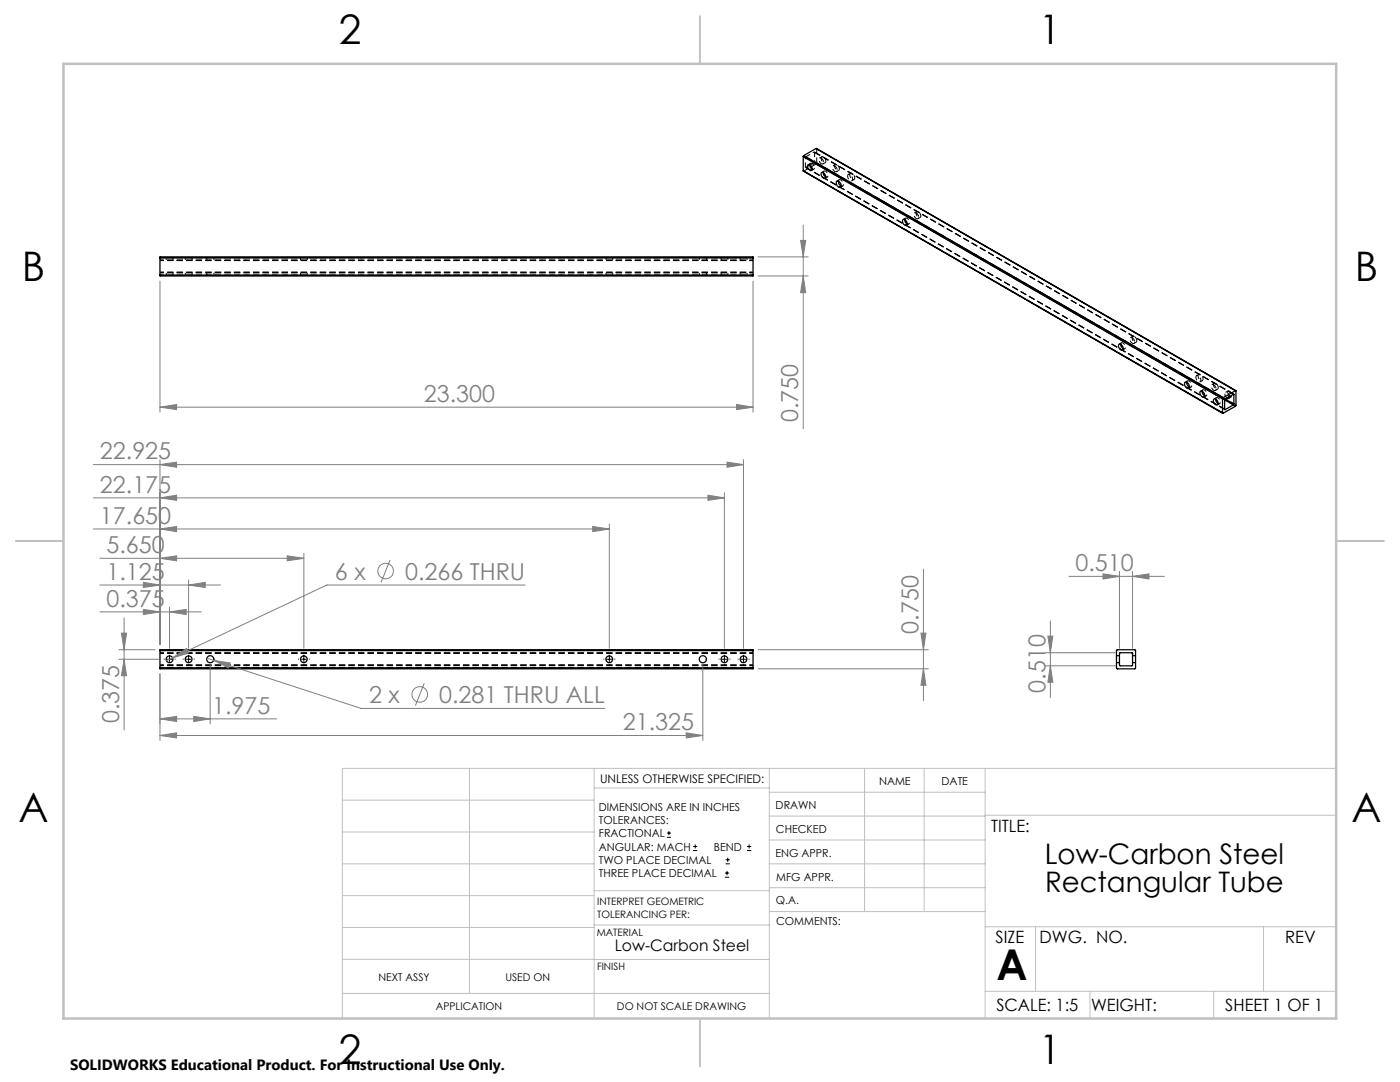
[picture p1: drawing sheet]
<svg xmlns="http://www.w3.org/2000/svg" width="279mm" height="216mm" viewBox="0 0 279 216" stroke-linecap="round" stroke-linejoin="round" font-family="sans-serif">
<g fill="none" stroke="#000" stroke-width=".2" stroke-dasharray="1.3 .6" stroke-dashoffset=".5" stroke-linecap="butt">
<path d="M160.8 33.4l.8-.4M161.7 32.9l.8-.4M150.3 52h-118.4M150.3 51.9h-118.4M150.3 54.5h-118.4M150.3 54.3h-118.4M150.3 51.4h-118.4M150.3 54.9h-118.4M150.3 130.2h-118.4M150.3 130.4h-118.4M150.3 132.8h-118.4M150.3 132.7h-118.4"/>
<path d="M150.3 133.2h-118.4M150.3 129.8h-118.4"/>
</g>
<g fill="none" stroke="#000" stroke-width=".25">
<path d="M160.3 34.1l83.7 48.4M160.3 31.3l83.7 48.3M160.3 34.1l83.7 48.3M160.3 31.3v2.8M160.4 31l-.1 .3M160.4 31l83.7 48.3M161.2 32.9a.67 .67 0 0 1 .8 .3 .67 .67 0 0 1-.1 .8 .88 .88 0 0 1-.7-1.1zM161.6 32.9l.1 .5 .4 .4M161.7 32.9l-.1 .1M162.8 29.6l83.8 48.3M162.8 29.6l83.8 48.4M162.8 29.6l-2.4 1.4"/>
<path d="M163.9 34.5a.71 .71 0 0 1 .8 .3 .71 .71 0 0 1-.1 .8 .87 .87 0 0 1-.7-1.1zM164.3 34.4l.1 .5 .4 .4M167 36.1a.77 .77 0 0 1 .8 .5 .77 .77 0 0 1-.2 .8 .84 .84 0 0 1-.6-1.3zM167.3 36.2l.1 .5 .5 .4M31.9 51.5v-.2h118.4v.2M31.9 54.9v.2h118.4v-.2M31.9 51.5v3.4M31.9 51.5h118.4M31.9 54.9h118.4M150.3 51.5v3.4M180.2 43.9a.69 .69 0 0 1 .7 .3 .69 .69 0 0 1-.1 .8 .88 .88 0 0 1-.6-1.1zM180.6 43.8l.1 .5 .3 .4"/>
<path d="M223.3 68.7a.69 .69 0 0 1 .7 .4 .69 .69 0 0 1-.1 .8 .93 .93 0 0 1-.6-1.2zM223.6 68.7l.2 .5 .4 .4M236.4 76.3a.73 .73 0 0 1 .9 .4 .73 .73 0 0 1-.1 .8 .94 .94 0 0 1-.8-1.2zM236.8 76.3l.2 .5 .4 .5M239.5 78.1a.69 .69 0 0 1 .8 .4 .69 .69 0 0 1-.1 .8 .93 .93 0 0 1-.7-1.2zM239.9 78.1l.1 .5 .4 .4M242.3 79.7a.69 .69 0 0 1 .7 .3 .69 .69 0 0 1-.1 .8 .88 .88 0 0 1-.6-1.1zM242.6 79.6l.1 .5 .4 .4M244 79.6v2.8M244.1 79.3l-.1 .3M244.4 79.8v1.9M244.4 79.8l1.8 1"/>
<path d="M244.5 79.6l-.1 .2M244.5 79.6l1.7 1M245.3 79.2h.1M245.4 79.1l-.1 .3h-.4M246.2 78.7h.1M246.2 78.7l-1.7 .9M246.2 78.7v1.9M246.6 78h.1l-.1 3-2.5 1.5-.1-.1M246.6 78l-2.5 1.3M244.4 81.7h.1M246.2 80.8l-1.7 .9M246.2 80.6v.2"/>
<path d="M31.9 129.8v-.2h118.4v.2M31.9 133.2v.3h118.4v-.3M31.9 129.8h118.4M31.9 133.2h118.4M31.9 129.8v3.4M150.3 129.8v3.4M222.8 129.7h3.8v3.7l-3.6 .1-.2-.2zM223.5 130.2l2.5 .1v2.5h-2.6v-2.4z"/>
<circle cx="33.8" cy="131.6" r=".67"/>
<circle cx="37.6" cy="131.6" r=".67"/>
<circle cx="42" cy="131.5" r=".72"/>
<circle cx="60.6" cy="131.5" r=".67"/>
<circle cx="121.6" cy="131.5" r=".67"/>
<circle cx="140.3" cy="131.5" r=".72"/>
<circle cx="144.6" cy="131.6" r=".67"/>
<circle cx="148.4" cy="131.6" r=".67"/>
</g>
<g fill="none" stroke="#000" stroke-width=".2" stroke-dasharray="1.3 .6" stroke-linecap="butt">
<path d="M160.3 34.1h.1M160.7 33.4h.1M160.8 31.3l-.1 .1M161.7 32.6l-.4 .2M162 34l.4-.2M162.5 32.5l.1-.2M162.6 30.4l-.1-.1M162.9 32.7l.1-.2M163 29.7v-.1M164 31.3l-.4 .2M164.3 32.7l.4-.2M164.4 34.1l-.4 .3"/>
<path d="M164.7 35.6l.4-.3M166.7 32.8l-.4 .3M166.9 34.3l.5-.3M167.5 35.9l-.5 .2M167.8 37.4l.4-.3M169.7 34.6l-.4 .2M170 36.1l.4-.3M33.2 51.3v.6M33.2 54.5v.6M34.5 51.9v-.6M34.5 55.1v-.6M37 51.3v.6"/>
<path d="M37 54.5v.6M38.3 51.9v-.6M38.3 55.1v-.6M41.3 51.3v.6M41.3 54.5v.6M42.7 51.9v-.6M42.7 55.1v-.6M60 51.3v.6M60 54.5v.6M61.3 51.9v-.6M61.3 55.1v-.6M120.9 51.3v.6"/>
<path d="M120.9 54.5v.6M122.3 51.9v-.6M122.3 55.1v-.6M139.6 51.3v.6M139.6 54.5v.6M141 51.9v-.6M141 55.1v-.6M143.9 51.3v.6M143.9 54.5v.6M145.3 51.9v-.6M145.3 55.1v-.6M147.7 51.3v.6"/>
<path d="M147.7 54.5v.6M149.1 51.9v-.6M149.1 55.1v-.6M180.7 43.5l-.4 .3M180.9 44.9l.5-.2M183 42.2l-.5 .3M183.2 43.6l.4-.2M223.8 68.4l-.4 .3M224 69.8l.5-.2M226.1 67.1l-.5 .3M226.3 68.5l.4-.2M237 76l-.5 .2"/>
<path d="M237.3 77.5l.4-.3M239.2 74.7l-.4 .2M239.5 76.2l.5-.3M240.1 77.8l-.5 .2M240.3 79.2l.4-.2M242.3 76.5l-.4 .2M242.6 77.9l.4-.2M242.7 79.4l-.4 .2M244.4 79.8l-81.9-47.3M244.5 79.6l-81.9-47.3M245 78l-.4 .3M245.3 79.5l.4-.3"/>
<path d="M246.2 78.7l-83.6-48.3M243 80.8l.4-.3M244.4 81.7l-83.6-48.3M222.8 132.2h.6M223.4 130.9h-.6M223.4 130.8h-.6M226 132.2h.6M226.6 130.9h-.6M226.6 130.8h-.6"/>
</g>
<g fill="none" stroke="#000" stroke-width=".2" stroke-dasharray="1.3 .6" stroke-dashoffset="-.1" stroke-linecap="butt">
<path d="M160.8 33.4l83.7 48.3M164.3 31.3a.69 .69 0 0 1 .3 1.2 .79 .79 0 0 1-.5-1.2h.2M164.4 32.4a.69 .69 0 0 0-.9-.8 .79 .79 0 0 0 .8 1.1l.1-.3M167 32.9a.69 .69 0 0 1 .3 1.1 .79 .79 0 0 1-.6-1.2l.3 .1M167.1 33.9a.69 .69 0 0 0-.9-.7 .79 .79 0 0 0 .8 1l.1-.3M183.3 42.3a.69 .69 0 0 1 .2 1.1 .79 .79 0 0 1-.5-1.2l.3 .1M183.3 43.3a.69 .69 0 0 0-.9-.7 .79 .79 0 0 0 .8 1l.1-.3M226.4 67.1a.69 .69 0 0 1 .2 1.2 .79 .79 0 0 1-.5-1.2h.3M226.4 68.2a.69 .69 0 0 0-.9-.8 .79 .79 0 0 0 .8 1.1l.1-.3M242.7 76.5a.69 .69 0 0 1 .2 1.2 .79 .79 0 0 1-.5-1.2h.3M242.7 77.6a.69 .69 0 0 0-.9-.8 .79 .79 0 0 0 .8 1.1l.1-.3M244.4 79.8l-83.7-48.4"/>
<path d="M244.5 79.6l-83.7-48.3M246.2 78.7l-83.7-48.4M246.2 78.6l-83.7-48.3M246.7 78l-83.7-48.3M244.1 82.4l-83.7-48.3M244.4 81.7l-83.7-48.3M246.6 81l-83.7-48.3M246.7 80.8l-83.7-48.3"/>
</g>
<path d="M162.1 32.6a.69 .69 0 0 1 .2 1.2h-.2M164.8 34.2a.69 .69 0 0 1 .2 1.1h-.2M181 43.6a.69 .69 0 0 1 .3 1.1h-.2M224.1 68.4a.69 .69 0 0 1 .3 1.2h-.2M240.4 77.8a.69 .69 0 0 1 .2 1.2h-.2M243.1 79.4a.69 .69 0 0 1 .2 1.2l-.2-.1M245.3 79.2a.76 .76 0 0 1-.2-1.2l.2 .1M245.3 78.1a.69 .69 0 0 1 .3 1.1h-.2" fill="none" stroke="#000" stroke-width=".2" stroke-dasharray="1.3 .6" stroke-dashoffset=".8" stroke-linecap="butt"/>
<path d="M161.6 32.8l.2-.2h.3M164.3 34.4l.2-.3 .3 .1M167.3 36.1l.2-.2h.3M180.6 43.8l.1-.3 .3 .1M223.7 68.7l.1-.3h.3M236.8 76.3l.2-.3h.3M239.9 78.1l.2-.3h.3M242.6 79.6l.2-.3 .3 .1M245.4 79.1a.68 .68 0 0 0-.9-.7v.5l.4 .5" fill="none" stroke="#000" stroke-width=".2" stroke-dasharray="1.3 .6" stroke-dashoffset=".3" stroke-linecap="butt"/>
<path d="M160.7 31.4v2M162.5 30.3l-1.7 1M162.6 32.3v-1.9" fill="none" stroke="#000" stroke-width=".2" stroke-dasharray="1.3 .6" stroke-dashoffset="1" stroke-linecap="butt"/>
<path d="M170.2 35.7a.73 .73 0 0 0-1-.8 .84 .84 0 0 0 .9 1.1l.1-.3M170.6 35.5a.73 .73 0 0 0-1-.8 .84 .84 0 0 0 .9 1.1l.1-.3M239.7 75.9a.73 .73 0 0 0-1-.9 .84 .84 0 0 0 .9 1.2l.1-.3M240.1 75.6a.73 .73 0 0 0-.9-.8 .84 .84 0 0 0 .8 1.1l.1-.3" fill="none" stroke="#000" stroke-width=".2" stroke-dasharray="1.3 .6" stroke-dashoffset=".7" stroke-linecap="butt"/>
<path d="M167.8 35.9a.73 .73 0 0 1 .3 1.2h-.2M237.3 76a.73 .73 0 0 1 .3 1.3l-.2-.1" fill="none" stroke="#000" stroke-width=".2" stroke-dasharray="1.3 .6" stroke-dashoffset=".9" stroke-linecap="butt"/>
<path d="M160.4 34.1l2.5-1.4M163 32.5v-2.8" fill="none" stroke="#000" stroke-width=".2" stroke-dasharray="1.3 .6" stroke-dashoffset=".2" stroke-linecap="butt"/>
<g fill="none" stroke="#808080" stroke-width=".2">
<path d="M31.9 56.1v26.1M150.3 56.1v26.1M151.3 51.3h10M151.3 55.1h10M159.8 48h1l-.5 3.3zM160.3 55.1l.5 3.3h-1zM160.3 44.9v40.6M18.6 99.3h126M18.6 92.7h129.8M31.9 81.2l3.3-.5v1zM31.9 99.3l3.3-.5v1zM31.9 92.7l3.3-.5v1z"/>
<path d="M31.9 91.7v36.9M31.9 81.2h118.4M141.3 98.8l3.3 .5-3.3 .5zM144.6 98.3v31.1M145.1 92.2l3.3 .5-3.3 .5zM147 80.7l3.3 .5-3.3 .5zM148.4 91.7v37.7M18.6 105.6h103M19.9 116.7h24.1M19.9 111.4h40.7M28.6 116.2l3.3 .5-3.3 .5zM31.9 111.4l3.3-.5v1z"/>
<path d="M31.9 105.6l3.3-.5v1zM37.6 116.7l3.4-.5v1zM37.6 115.7v13.7M57.3 110.9l3.3 .5-3.3 .5zM60.6 110.4v19M77.9 111.7l-1.8 4.5M104.8 116.7h-39.6l-32 15.1M118.3 105.1l3.3 .5-3.3 .5zM121.6 104.6v24.8M184.3 113.6v26.2M213.3 115h19.1M220.1 114.5l3.3 .5-3.3 .5z"/>
<path d="M223.4 114v15.4M226 115l3.3-.5v1zM226 114v15.4M19.9 122.1h20.3M23.7 131.6h7.9M23.7 129.6h7.2M24.2 126.3h1.1l-.5 3.3zM24.8 131.6l.5 3.2h-1.1zM24.8 123.3v22.4M28.6 121.6l3.3 .5-3.3 .5zM31.9 134.4v13.3M33.8 122.1l3.3-.5v1z"/>
<path d="M33.8 121.1v8.3M34.4 131.3l2.8-1.9 .4 .9zM41.3 131.3l1.4 .5M41.9 132.5v12M42.7 131.8l3.2 .5-.3 1zM42.7 131.8l29.4 9.6h48.6M84.7 136.3l-1.8 4.5M140.3 132.5v15.2M151.3 129.6h34M151.3 133.5h34M183.8 126.3h1l-.5 3.3zM184.3 133.5l.5 3.2h-1z"/>
<path d="M208.6 130.2h14M208.6 132.9h14M209.1 126.9h1l-.5 3.3zM209.6 132.9l.5 3.2h-1zM209.6 123.9v15.3M31.9 143.4l3.3-.5v1.1zM31.9 146.8l3.3-.6v1zM31.9 143.4h23.3M31.9 146.8h108.4M38.7 142.9l3.2 .5-3.2 .6zM136.9 146.2l3.4 .6-3.4 .4z"/>
<circle cx="77" cy="113.9" r="1.55"/>
<circle cx="83.8" cy="138.6" r="1.55"/>
</g>
<g fill="none" stroke="#000" stroke-width=".2">
<path d="M33.3 131.6h1M33.8 131.1v.9M37.1 131.6h1M37.6 131.1v.9M60.1 131.6h1M60.6 131.1v.9M121.1 131.6h1M121.6 131.1v.9M144.1 131.6h1M144.6 131.1v.9M147.9 131.6h1M148.4 131.1v.9"/>
<path d="M133.1 167.1h.8M133.1 166.2h.8M133.5 165.8v.9M138.3 169.7h.8M138.3 168.9h.8M138.7 168.5v.8M144.7 175h.8M144.7 174.2h.8M144.8 172.4h.9M144.8 171.6h.9M145.1 173.8v.8M145.2 171.1v.9"/>
<path d="M149.1 169.7h.8M149.1 168.9h.8M149.5 168.5v.8"/>
</g>
<g fill="none" stroke="#000" stroke-width=".2" stroke-dasharray="15.2 1.3 1.3 1.3" stroke-linecap="butt">
<path d="M32.8 131.5h-.1M33.8 130.5v-.1M33.8 132.5v.2M34.8 131.5h.2M36.7 131.5h-.2M37.7 130.5v-.1M37.7 132.5v.2M38.7 131.5h.1M59.6 131.5h-.1M60.6 130.5v-.1M60.6 132.5v.2M61.6 131.5h.2"/>
<path d="M120.6 131.5h-.2M121.6 130.5v-.1M121.6 132.5v.2M122.6 131.5h.2M143.6 131.5h-.2M144.6 130.5v-.1M144.6 132.5v.2M145.6 131.5h.2M147.4 131.5h-.2M148.4 130.5v-.1M148.4 132.5v.2M149.4 131.5h.2"/>
</g>
<g fill="none" stroke="#c0c0c0" stroke-width=".2">
<path d="M68.3 159.7h50.3M93.7 153.3v44.9M118.6 153.3v49.9M118.6 157.2h34.9M153.5 153.3v49.9M153.5 158.1h43.1M172.5 153.3v28.6M184.4 153.3v28.6M196.6 153.3v49.9M266.7 153.3h-198.4v49.9M68.3 178.7h50.3M68.3 172.4h50.3"/>
<path d="M68.3 166h50.3M118.6 177.7h35M153.5 167.6h43.1M153.5 162.8h43.1M153.5 172.4h43.1M153.5 177.1h43.1M196.6 162.7h70.1M68.3 198.2h85.2M68.3 191.4l85.2 .1M68.3 185.1h50.3M118.6 184.6h35M153.6 181.9h43"/>
<path d="M196.6 197.8h70.1M196.6 184.9h70.1M206.7 184.9v12.9M217.5 197.8v5.4M242.2 197.8v5.4M252.2 184.9v12.9"/>
</g>
<path d="M139.7 3.2v9.5M3.1 107.9h9.6M266.7 107.9h9.5M139.7 203.2v9.6" fill="none" stroke="#c0c0c0" stroke-width=".25"/>
<path d="M12.7 12.7h254v190.5h-254z" fill="none" stroke="#c0c0c0" stroke-width=".5"/>
<g fill="#808080">
<path d="M33.8 122.1l3.3-.5v1zM28.6 121.6l3.3 .5-3.3 .5zM38.7 142.9l3.2 .5-3.2 .6zM31.9 143.4l3.3-.5v1.1zM147 80.7l3.3 .5-3.3 .5zM31.9 81.2l3.3-.5v1z"/>
<path d="M34.4 131.3l3.2-1-.4-.9zM28.6 116.2l3.3 .5-3.3 .5zM37.6 116.7l3.4-.5v1zM31.9 111.4l3.3-.5v1zM57.3 110.9l3.3 .5-3.3 .5zM31.9 105.6l3.3-.5v1zM118.3 105.1l3.3 .5-3.3 .5zM31.9 99.3l3.3-.5v1zM141.3 98.8l3.3 .5-3.3 .5zM31.9 92.7l3.3-.5v1zM145.1 92.2l3.3 .5-3.3 .5zM42.7 131.8l2.9 1.5 .3-1zM31.9 146.8l3.3-.6v1zM136.9 146.2l3.4 .6-3.4 .4z"/>
<path d="M226 115l3.3-.5v1zM220.1 114.5l3.3 .5-3.3 .5z"/>
<path d="M24.8 131.6l.5 3.2h-1.1zM24.2 126.3h1.1l-.5 3.3z"/>
<path d="M183.8 126.3h1l-.5 3.3zM184.3 133.5l.5 3.2h-1zM159.8 48h1l-.5 3.3zM160.3 55.1l.5 3.3h-1zM209.1 126.9h1l-.5 3.3zM209.6 132.9l.5 3.2h-1z"/>
</g>
<text font-size="8.5" x="198.9" y="195.5">A</text>
<g font-size="8.1">
<text x="67.6" y="8.9">2</text>
<text x="207.3" y="8.9">1</text>
<text x="4.4" y="56.1">B</text>
<text x="270.4" y="56.1">B</text>
<text x="3.7" y="164.1">A</text>
<text x="269.7" y="164.1">A</text>
<text x="67.6" y="212.4">2</text>
<text x="207.3" y="212.4">1</text>
</g>
<g font-size="5.6">
<text x="208.5" y="172.3">Low-Carbon Steel</text>
<text x="208.6" y="178">Rectangular Tube</text>
</g>
<g font-size="4.7" fill="#808080">
<text x="84.6" y="80.2">23.300</text>
<text x="159.3" y="84.2" transform="rotate(-90 159.3 84.2)">0.750</text>
<text x="19.9" y="91.7">22.925</text>
<text x="19.9" y="98.3">22.175</text>
<text x="19.9" y="104.5">17.650</text>
<text x="21.2" y="110.4">5.650</text>
<text x="214.6" y="114">0.510</text>
<text x="21.2" y="115.7">1.125</text>
<text x="66.9" y="115.6">6 x</text>
<text x="80.8" y="115.6">0.266 THRU</text>
<text x="21.2" y="121.1">0.375</text>
<text x="183.3" y="126.5" transform="rotate(-90 183.3 126.5)">0.750</text>
<text x="42.3" y="142.4">1.975</text>
<text x="73.7" y="140.3">2 x</text>
<text x="87.7" y="140.3">0.281 THRU ALL</text>
<text x="208.6" y="138.2" transform="rotate(-90 208.6 138.2)">0.510</text>
<text x="23.8" y="144.3" transform="rotate(-90 23.8 144.3)">0.375</text>
<text x="124.3" y="145.7">21.325</text>
</g>
<g font-size="3.4">
<text x="197.8" y="166">TITLE:</text>
<text x="198.7" y="188.1">SIZE</text>
<text x="207.5" y="188.1">DWG. NO.</text>
<text x="256.5" y="188.2">REV</text>
<text x="198.8" y="201.7">SCALE: 1:5</text>
<text x="217.7" y="201.8">WEIGHT:</text>
<text x="244.5" y="201.7">SHEET 1 OF 1</text>
</g>
<text font-size="3.2" x="122.7" y="189.8">Low-Carbon Steel</text>
<text font-size="3" x="14" y="213.5">SOLIDWORKS Educational Product. For Instructional Use Only.</text>
<text font-size="2.4" x="119.8" y="156.2">UNLESS OTHERWISE SPECIFIED:</text>
<g font-size="2.2">
<text x="119.5" y="161.8">DIMENSIONS ARE IN INCHES</text>
<text x="154.8" y="161.4">DRAWN</text>
<text x="175.4" y="156.6">NAME</text>
<text x="187.9" y="156.7">DATE</text>
<text x="119.5" y="164.4">TOLERANCES:</text>
<text x="119.5" y="167.1">FRACTIONAL</text>
<text x="154.9" y="166.3">CHECKED</text>
<text x="119.5" y="169.7">ANGULAR: MACH</text>
<text x="119.5" y="172.4">TWO PLACE DECIMAL</text>
<text x="142.5" y="169.7">BEND</text>
<text x="154.8" y="170.9">ENG APPR.</text>
<text x="119.5" y="175">THREE PLACE DECIMAL</text>
<text x="154.9" y="175.7">MFG APPR.</text>
<text x="154.9" y="180.4">Q.A.</text>
<text x="154.9" y="184.6">COMMENTS:</text>
</g>
<g font-size="2.1">
<text x="75.5" y="195.7">NEXT ASSY</text>
<text x="100.9" y="195.7">USED ON</text>
<text x="86.9" y="201.5">APPLICATION</text>
<text x="123.1" y="201.6">DO NOT SCALE DRAWING</text>
</g>
<g font-size="2">
<text x="119.2" y="180.6">INTERPRET GEOMETRIC</text>
<text x="119.2" y="183.1">TOLERANCING PER:</text>
<text x="119.1" y="186.7">MATERIAL</text>
<text x="119.1" y="193.5">FINISH</text>
</g>
</svg>
